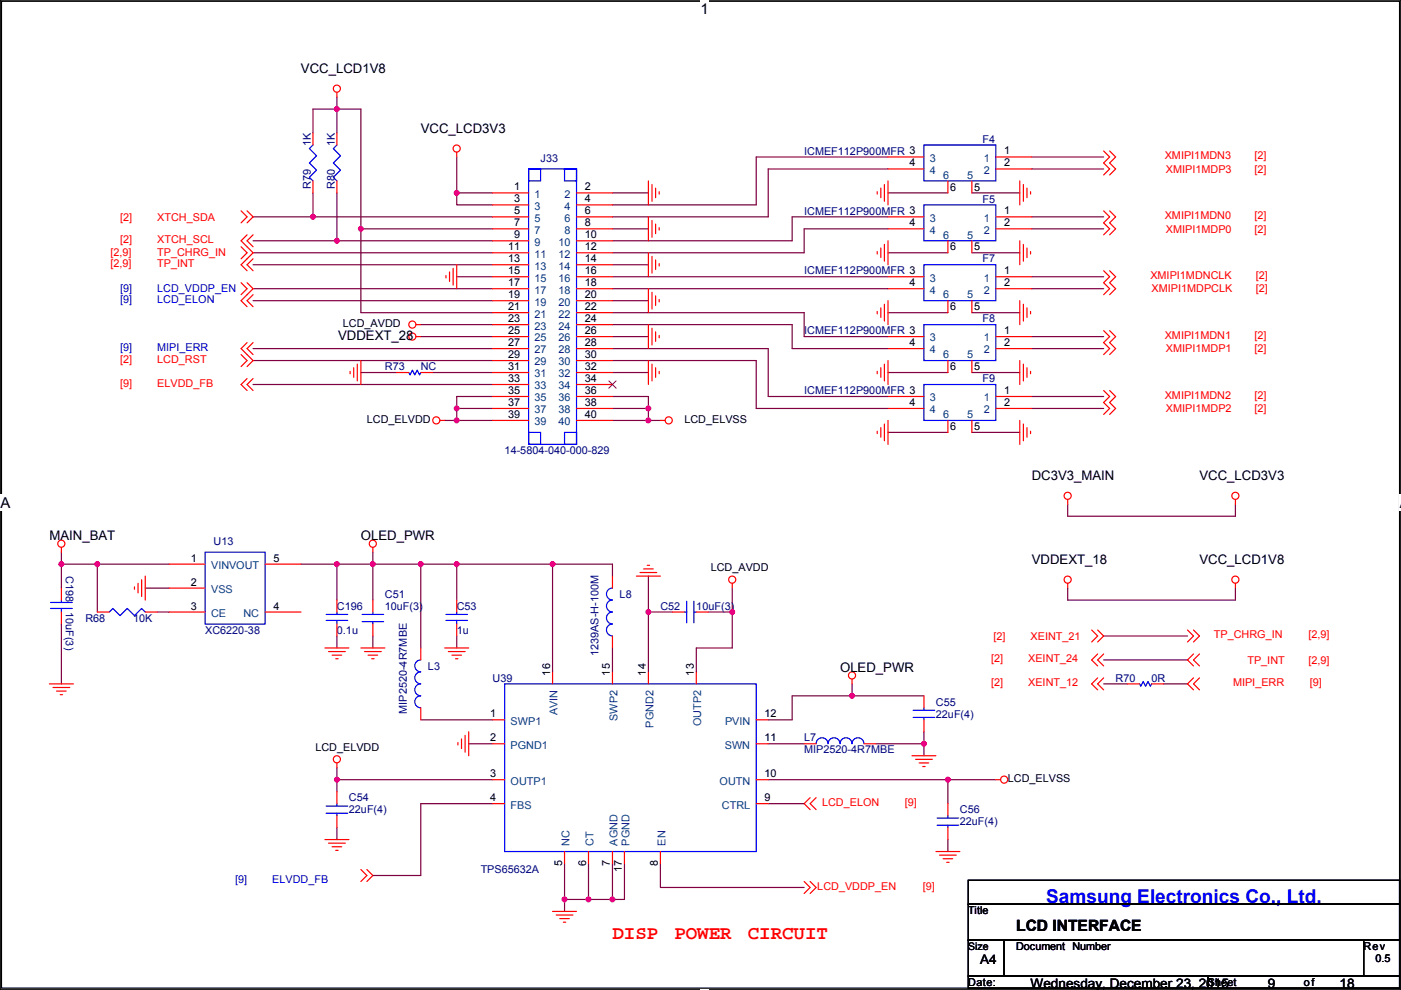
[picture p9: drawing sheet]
<svg xmlns="http://www.w3.org/2000/svg" width="297mm" height="210mm" viewBox="0 0 297 210" stroke-linecap="round" stroke-linejoin="round" font-family="sans-serif">
<path d="M.1 0h296.9v209.8h-296.9zM.3 .3h296.4v209.3h-296.4z" fill="none" stroke="#000" stroke-width=".25"/>
<g fill="#fff">
<path d="M148.5 .1h1.8v3.6h-1.8z"/>
<path d="M148.5 209.7h1.8v.2h-1.8z"/>
<path d="M.1 104.9h2.1v3.5h-2.1z"/>
<path d="M296.8 104.9h.2v3.5h-.2z"/>
</g>
<g fill="none" stroke="#800040" stroke-width=".25">
<path d="M71.4 23.1h5.1v25.4M71.4 20.6v2.5M71.4 23.1v5.1M71.4 23.1h-5v5.1M96.8 33.3v7.6M188.3 35.8h-25.4v10.2h-33M188.3 33.3h-28v10.2h-30.4M218.8 35.8h15.2M218.8 33.3h15.2M53.7 51.1h17.7M53.7 56.2h50.8M53.7 53.6h50.8"/>
<path d="M53.7 46h12.7M66.4 46h38.1M66.4 40.9v5.1M71.4 40.9v10.2M71.4 51.1h33.1M76.5 48.5v17.8h28M76.5 48.5h28M96.8 58.7h7.7M96.8 40.9h7.7M96.8 40.9v2.6h7.7M129.9 40.9h7.6M129.9 58.7h58.4"/>
<path d="M129.9 48.5h7.6M129.9 56.2h7.6M188.3 40.9h12.7M188.3 53.6h12.7M188.3 46h-20.3v5.1h-38.1M188.3 48.5h-17.8v5.1h-40.6M206.1 40.9h10.1M206.1 53.6h10.1M218.8 46h15.2M218.8 48.5h15.2M218.8 58.7h15.2M53.7 63.8h50.8"/>
<path d="M53.7 76.5h50.8M53.7 61.2h50.8M53.7 73.9h50.8M76.5 79h7.6M89.2 68.9h15.3M89.2 71.4h15.3M91.8 79h12.7M129.9 79h7.6M129.9 61.2h58.4M129.9 68.9h38.1v5h20.3M129.9 63.8h7.6M129.9 71.4h7.6"/>
<path d="M129.9 66.3h40.6v5.1h17.8M129.9 76.5h30.4v10.1h28M129.9 73.9h33v10.2h25.4M188.3 66.3h12.7M188.3 79h12.7M206.1 66.3h10.1M206.1 79h10.1M218.8 61.2h15.2M218.8 73.9h15.2M218.8 71.4h15.2M53.7 81.6h50.8M94.3 89.2h2.5"/>
<path d="M96.8 86.6v2.6M96.8 89.2h7.7M104.5 84.1h-7.7v2.5h7.7M129.9 84.1h7.6v2.5M129.9 89.2h7.6M129.9 86.6h7.6M137.5 86.6v2.6M137.5 89.2h2.5M188.3 91.7h12.7M206.1 91.7h10.1M218.8 84.1h15.2M218.8 86.6h15.2"/>
<path d="M13 117.1v2.6M13 119.7h7.6M13 119.7v5M20.6 119.7h15.3M20.6 119.7v10.1M63.8 119.7h7.6M79.1 117.1v10.2M89.2 119.7h7.6M89.2 119.7v17.7M89.2 119.7h-17.8v7.6M96.8 119.7v7.6M96.8 119.7h20.4"/>
<path d="M117.2 119.7h12.7v2.5M117.2 119.7v22.8M226.4 107v2.5h35.5v-2.5M13 132.4v12.7M30.8 124.7h5.1M33.3 129.8h2.6M71.4 134.9v2.5M79.1 134.9v2.5M96.8 134.9v2.5M129.9 137.4v5.1M137.5 129.8h5.1M137.5 129.8v12.7"/>
<path d="M137.5 122.2v7.6M150.2 129.8h5.1M155.3 129.8v7.6h-7.7v5.1M155.3 124.7v5.1M226.4 124.7v2.6h35.5v-2.6M234 134.9h17.8M234 140h17.8M89.2 152.7h15.3M99.4 157.8h5.1M162.9 157.8h7.6M180.7 147.6h-12.7v5.1h-5.1M180.7 147.6h15.2"/>
<path d="M180.7 145.1v2.5M185.7 157.8h10.2M195.9 157.8v2.5M195.9 155.2v2.6M234 145.1h5.1M246.7 145.1h5.1M71.4 175.5v2.6M71.4 162.8v5.1M71.4 165.4h33.1M104.5 170.5h-15.3v15.2h-10.1M162.9 165.4h38.1M162.9 170.5h7.6"/>
<path d="M201 165.4h10.1M201 178.1v2.5M201 165.4v5.1M119.7 190.8h5.1M119.7 190.8v2.5M119.7 183.2v7.6M124.8 190.8h5.1M124.8 183.2v7.6M129.9 183.2v7.6M132.4 183.2v7.6h-2.5M140 183.2v5h30.5"/>
</g>
<g fill="#f0f" stroke="#f0f" stroke-width=".25">
<circle cx="66.3" cy="46" r=".5"/>
<circle cx="71.4" cy="51.1" r=".5"/>
<circle cx="137.5" cy="86.6" r=".5"/>
<circle cx="137.5" cy="89.2" r=".5"/>
<circle cx="96.8" cy="86.6" r=".5"/>
<circle cx="71.4" cy="23.1" r=".5"/>
<circle cx="76.5" cy="48.5" r=".5"/>
<circle cx="71.4" cy="165.4" r=".5"/>
<circle cx="124.8" cy="190.8" r=".5"/>
<circle cx="129.8" cy="190.8" r=".5"/>
<circle cx="155.2" cy="129.8" r=".5"/>
<circle cx="180.6" cy="147.6" r=".5"/>
<circle cx="119.7" cy="190.8" r=".5"/>
<circle cx="201" cy="165.4" r=".5"/>
<circle cx="96.8" cy="89.2" r=".5"/>
<circle cx="96.8" cy="40.9" r=".5"/>
<circle cx="195.9" cy="157.7" r=".5"/>
<circle cx="137.5" cy="129.8" r=".5"/>
<circle cx="20.6" cy="119.6" r=".5"/>
<circle cx="13" cy="119.6" r=".5"/>
<circle cx="117.1" cy="119.6" r=".5"/>
<circle cx="96.8" cy="119.6" r=".5"/>
<circle cx="89.2" cy="119.6" r=".5"/>
<circle cx="71.4" cy="119.6" r=".5"/>
<circle cx="79" cy="119.6" r=".5"/>
</g>
<g fill="none" stroke="#f00" stroke-width=".25">
<path d="M71.4 19.6v1M66.4 38.4v2.5M66.4 28.2v2.6M71.4 38.4v2.5M71.4 28.2v2.6M96.8 32.3v1M137.5 38.4v5.1M138.2 39.1v3.6M139 39.9v2M186.7 39.9v2M187.5 39.1v3.6M188.3 38.4v5.1"/>
<path d="M188.3 33.3h7.6M188.3 35.8h7.6M201 38.4v2.5M206.1 38.4v2.5M211.1 33.3h7.7M211.1 35.8h7.7M216.2 38.4v5.1M217 39.1v3.6M217.7 39.9v2M234 32l1.3 1.3-1.3 1.3 1.3 1.2-1.3 1.3M235.3 32l1.2 1.3-1.2 1.3 1.2 1.2-1.2 1.3M51.1 44.7l1.3 1.3-1.3 1.3"/>
<path d="M51.1 60l1.3 1.2-1.3 1.3M51.1 52.3l1.3 1.3-1.3 1.3M52.4 44.7l1.3 1.3-1.3 1.3M52.4 60l1.3 1.2-2.6 2.6 1.3 1.2M52.4 49.8l-1.3 1.3 2.6 2.5-2.6 2.6 1.3 1.2M53.7 49.8l-1.3 1.3 1.3 1.2M53.7 54.9l-1.3 1.3 1.3 1.2M94.5 58.4v.5M95.3 57.7v2M96.1 56.9v3.6M96.8 56.2v5M104.5 40.9h7.6"/>
<path d="M104.5 43.5h7.6M104.5 46h7.6M104.5 48.5h7.6M104.5 51.1h7.6M104.5 53.6h7.6M104.5 56.2h7.6M104.5 58.7h7.6M122.2 40.9h7.7M122.2 43.5h7.7M122.2 46h7.7M122.2 48.5h7.7M122.2 51.1h7.7"/>
<path d="M122.2 53.6h7.7M122.2 56.2h7.7M122.2 58.7h7.7M137.5 46v5.1M137.5 53.6v5.1M138.2 46.8v3.5M138.2 54.4v3.5M139 47.5v2.1M139 55.1v2.1M139.8 40.7v.5M139.8 48.3v.5M139.8 55.9v.5"/>
<path d="M186 40.7v.5M186 53.4v.5M186.8 52.6v2M187.5 51.8v3.6M188.3 51.1v5.1M188.3 58.7h7.6M188.3 46h7.6M188.3 48.5h7.6M201 51.1v2.5M206.1 51.1v2.5M211.1 58.7h7.7M211.1 46h7.7"/>
<path d="M211.1 48.5h7.7M216.2 51.1v5.1M217 51.8v3.6M217.7 52.6v2M218.5 53.4v.5M218.5 40.7v.5M234 44.7l1.3 1.3-1.3 1.3 1.3 1.2-1.3 1.3M234 57.4l1.3 1.3-1.3 1.3 1.3 1.2-1.3 1.3M235.3 44.7l1.2 1.3-1.2 1.3 1.2 1.2-1.2 1.3M235.3 57.4l1.2 1.3-1.2 1.3 1.2 1.2-1.2 1.3M51.1 75.2l1.3 1.3-1.3 1.2M52.4 72.7l-1.3 1.2 2.6 2.6-1.3 1.2"/>
<path d="M53.7 72.7l-1.3 1.2 1.3 1.3M53.7 62.5l-1.3 1.3 1.3 1.2M74.2 78.8v.5M75 78v2M75.8 77.2v3.6M76.5 76.5v5.1M84.1 79h2.6M88.2 68.9h1M88.2 71.4h1M89.2 79h2.6M104.5 61.2h7.6M104.5 63.8h7.6"/>
<path d="M104.5 66.3h7.6M104.5 68.9h7.6M104.5 71.4h7.6M104.5 73.9h7.6M104.5 76.5h7.6M104.5 79h7.6M122.2 61.2h7.7M122.2 63.8h7.7M122.2 66.3h7.7M122.2 68.9h7.7M122.2 71.4h7.7M122.2 73.9h7.7"/>
<path d="M122.2 76.5h7.7M122.2 79h7.7M137.5 61.2v5.1M137.5 68.9v5M137.5 76.5v5.1M138.2 62v3.6M138.2 69.6v3.6M138.2 77.2v3.6M139 62.8v2M139 70.4v2M139 78v2M139.8 63.5v.5"/>
<path d="M139.8 71.1v.5M139.8 78.8v.5M186 66.1v.5M186 78.8v.5M186.8 65.3v2M186.8 78v2M187.5 64.5v3.6M187.5 77.2v3.6M188.3 71.4h7.6M188.3 73.9h7.6M188.3 61.2h7.6M188.3 63.8v5.1"/>
<path d="M188.3 76.5v5.1M201 76.5v2.5M201 63.8v2.5M206.1 76.5v2.5M206.1 63.8v2.5M211.1 71.4h7.7M211.1 73.9h7.7M211.1 61.2h7.7M216.2 63.8v5.1M216.2 76.5v5.1M217 64.5v3.6M217 77.2v3.6"/>
<path d="M217.7 65.3v2M217.7 78v2M218.5 66.1v.5M218.5 78.8v.5M234 70.1l1.3 1.3-1.3 1.3 1.3 1.2-1.3 1.3M235.3 70.1l1.2 1.3-1.2 1.3 1.2 1.2-1.2 1.3M52.4 80.3l-1.3 1.3 1.3 1.2M53.7 80.3l-1.3 1.3 1.3 1.2M93.3 89.2h1M104.5 81.6h7.6M104.5 84.1h7.6M104.5 86.6h7.6"/>
<path d="M104.5 89.2h7.6M122.2 81.6h7.7M122.2 84.1h7.7M122.2 86.6h7.7M122.2 89.2h7.7M140 89.2h1M186 91.5v.5M186.8 90.7v2M187.5 89.9v3.6M188.3 84.1h7.6M188.3 86.6h7.6M188.3 89.2v5.1"/>
<path d="M201 89.2v2.5M206.1 89.2v2.5M211.1 84.1h7.7M211.1 86.6h7.7M216.2 89.2v5.1M217 89.9v3.6M217.7 90.7v2M218.5 91.5v.5M234 82.8l1.3 1.3-1.3 1.3 1.3 1.2-1.3 1.3M235.3 82.8l1.2 1.3-1.2 1.3 1.2 1.2-1.2 1.3M13 116.1v1M35.9 119.7h7.6"/>
<path d="M56.2 119.7h7.6M79.1 116.1v1M137.2 119.9h.5M226.4 105.9v1.1M261.9 105.9v1.1M13 124.7v2.6M13 129.8v2.6M20.6 129.8h2.6M28.5 124.5v.5M29.3 123.7v2.1M30 123v3.5M30.8 122.2v5.1"/>
<path d="M30.8 129.8h2.5M35.9 124.7h7.6M35.9 129.8h7.6M56.2 129.8h7.6M68.9 137.4h5.1M69.7 138.2h3.5M70.4 139h2.1M71.2 139.7h.5M71.4 127.3v2.5M71.4 132.4v2.5M76.5 137.4h5.1M77.3 138.2h3.5"/>
<path d="M78 139h2.1M78.8 139.7h.5M79.1 127.3v2.5M79.1 132.4v2.5M89.2 137.4v2.6M94.3 137.4h5.1M95.1 138.2h3.5M95.8 139h2.1M96.6 139.7h.5M96.8 127.3v2.5M96.8 132.4v2.5M129.9 134.9v2.5"/>
<path d="M129.9 122.2v2.5M134.9 122.2h5.1M135.7 121.4h3.6M136.5 120.7h2M142.6 129.8h2.5M147.6 129.8h2.6M155.3 123.7v1M226.4 123.7v1M231.5 133.6l1.2 1.3-1.2 1.3M232.7 138.7l-1.2 1.3 1.2 1.2M232.7 133.6l1.3 1.3-1.3 1.3M234 138.7l-1.3 1.3 1.3 1.2"/>
<path d="M251.8 133.6l1.2 1.3-1.2 1.3M253 138.7l-1.2 1.3 1.2 1.2M253 133.6l1.3 1.3-1.3 1.3M254.3 138.7l-1.3 1.3 1.3 1.2M261.9 123.7v1M10.5 145.1h5.1M11.2 145.8h3.6M12 146.6h2M12.8 147.3h.5M89.2 150.1v2.6M97.1 157.5v.5M97.9 156.7v2.1"/>
<path d="M98.6 156v3.5M99.4 155.2v5.1M104.5 152.7h2.5M104.5 157.8h2.5M117.2 142.5v2.6M129.9 142.5v2.6M137.5 142.5v2.6M147.6 142.5v2.6M160.3 157.8h2.6M160.3 152.7h2.6M170.5 157.8h2.5M180.7 144v1.1"/>
<path d="M183.2 157.8h2.5M195.9 147.6v2.5M195.9 152.7v2.5M232.7 143.8l-1.2 1.3 1.2 1.2M234 143.8l-1.3 1.3 1.3 1.2M239.1 145.1h2.5M244.2 145.1h2.5M253 143.8l-1.2 1.3 1.2 1.2M254.3 143.8l-1.3 1.3 1.3 1.2M68.9 178.1h5.1M69.7 178.8h3.5M70.4 179.6h2.1"/>
<path d="M71.4 161.8v1M71.4 167.9v2.6M71.4 173v2.5M104.5 165.4h2.5M104.5 170.5h2.5M160.3 170.5h2.6M160.3 165.4h2.6M171.8 169.2l-1.3 1.3 1.3 1.2M173 169.2l-1.2 1.3 1.2 1.2M193.4 160.3h5M194.1 161.1h3.6M194.9 161.8h2"/>
<path d="M195.6 162.6h.5M201 170.5v2.5M201 175.5v2.6M211.1 165.4h1.1M71.2 180.4h.5M76.5 184.4l1.3 1.3-1.3 1.3M77.8 184.4l1.3 1.3-1.3 1.3M117.2 193.3h5M117.9 194.1h3.6M118.7 194.8h2M119.4 195.6h.5M119.7 180.6v2.6"/>
<path d="M124.8 180.6v2.6M129.9 180.6v2.6M132.4 180.6v2.6M140 180.6v2.6M170.5 187l1.3 1.2-1.3 1.3M171.8 187l1.2 1.2-1.2 1.3M198.4 180.6h5.1M199.2 181.4h3.6M200 182.1h2M200.7 182.9h.5"/>
<circle cx="71.4" cy="18.8" r=".76"/>
<circle cx="96.8" cy="31.5" r=".76"/>
<circle cx="87.4" cy="71.4" r=".76"/>
<circle cx="87.4" cy="68.8" r=".76"/>
<circle cx="92.5" cy="89.2" r=".76"/>
<circle cx="141.8" cy="89.2" r=".76"/>
<circle cx="13" cy="115.3" r=".76"/>
<circle cx="79" cy="115.3" r=".76"/>
<circle cx="226.4" cy="105.2" r=".76"/>
<circle cx="261.9" cy="105.2" r=".76"/>
<circle cx="155.2" cy="122.9" r=".76"/>
<circle cx="226.4" cy="122.9" r=".76"/>
<circle cx="261.9" cy="122.9" r=".76"/>
<circle cx="180.6" cy="143.3" r=".76"/>
<circle cx="71.4" cy="161" r=".76"/>
<circle cx="212.9" cy="165.4" r=".76"/>
</g>
<path d="M205.3 186.7h91.4v5.1h-91.4zM205.3 191.8h91.4v7.6h-91.4zM205.3 199.4h7.6v7.6h-7.6zM212.9 199.4h76.2v7.6h-76.2zM289.1 199.4h7.6v7.6h-7.6zM205.3 207h50.8v2.6h-50.8zM256.1 207h40.6v2.6h-40.6z" fill="none" stroke="#000" stroke-width=".25"/>
<g fill="none" stroke="#00f" stroke-width=".25">
<path d="M66.4 30.8l-.8 .7 1.5 1.5-1.5 1.6 1.5 1.5-1.5 1.5 .8 .8M71.4 30.8l-.7 .7 1.5 1.5-1.5 1.6 1.5 1.5-1.5 1.5 .7 .8M112.1 35.8h2.5v2.6h-2.5zM112.1 35.8h10.1v58.5h-10.1zM119.7 35.8h2.5v2.6h-2.5zM195.9 30.8h15.2v7.6h-15.2zM195.9 56.2h15.2v7.6h-15.2zM195.9 43.5h15.2v7.6h-15.2zM86.7 79l.2 .5 .5-1 .5 1 .6-1 .5 1 .2-.5M195.9 68.9h15.2v7.6h-15.2zM112.1 91.7h2.5v2.6h-2.5zM119.7 91.7h2.5v2.6h-2.5z"/>
<path d="M195.9 81.6h15.2v7.6h-15.2zM43.5 117.1h12.7v15.3h-12.7zM10.7 129.1h4.6M10.7 127.8h4.6M13 127.3v.5M13 129.1v.7M23.2 129.8l.7-.7 1.6 1.5 1.5-1.5 1.5 1.5 1.5-1.5 .8 .7M69.1 131.6h4.6M69.1 130.3h4.6M71.4 129.8v.5M71.4 131.6v.8M76.8 131.8h4.5"/>
<path d="M76.8 130.3h4.5M79.1 129.8v.5M79.1 131.8v.6M89.2 140a1.26 1.26 0 0 0-1.3 1.2 1.26 1.26 0 0 0 1.3 1.3M94.5 131.6h4.6M94.5 130.3h4.6M96.8 129.8v.5M96.8 131.6v.8M129.8 124.7a1.27 1.27 0 0 0-1.2 1.3 1.27 1.27 0 0 0 1.2 1.3 1.27 1.27 0 0 0-1.2 1.2 1.27 1.27 0 0 0 1.2 1.3 1.27 1.27 0 0 0-1.2 1.3 1.27 1.27 0 0 0 1.2 1.3 1.26 1.26 0 0 0-1.2 1.2 1.26 1.26 0 0 0 1.2 1.3M145.1 129.8h.5M145.6 127.5v4.6M147.1 127.5v4.6"/>
<path d="M147.1 129.8h.5M89.2 147.6a1.26 1.26 0 0 0-1.3 1.3 1.26 1.26 0 0 0 1.3 1.2M89.2 142.5a1.26 1.26 0 0 0-1.3 1.3 1.26 1.26 0 0 0 1.3 1.2M89.2 145.1a1.26 1.26 0 0 0-1.3 1.2 1.26 1.26 0 0 0 1.3 1.3M107 145.1h53.3v35.5h-53.3zM173 157.7a1.26 1.26 0 0 1 1.3-1.2 1.26 1.26 0 0 1 1.3 1.2 1.27 1.27 0 0 1 1.2-1.2 1.27 1.27 0 0 1 1.3 1.2 1.27 1.27 0 0 1 1.3-1.2 1.27 1.27 0 0 1 1.2 1.2 1.27 1.27 0 0 1 1.3-1.2 1.27 1.27 0 0 1 1.3 1.2M193.6 152.2h4.6M193.6 150.6h4.6M195.9 150.1v.5M195.9 152.2v.5M241.6 145.1l.3 .5 .5-1.1 .5 1.1 .5-1.1 .5 1.1 .3-.5M69.1 172.5h4.6"/>
<path d="M69.1 171h4.6M71.4 170.5v.5M71.4 172.5v.5M198.7 175h4.6M198.7 173.5h4.6M201 173v.5M201 175v.5"/>
</g>
<path d="M129.1 80.8l1.5 1.5M130.6 80.8l-1.5 1.5" fill="none" stroke="#804000" stroke-width=".21"/>
<g font-size="4.1" fill="#f00">
<text x="129.9" y="199.3">DISP</text>
<text x="143" y="199.3">POWER</text>
<text x="158.5" y="199.3">CIRCUIT</text>
</g>
<text font-size="4" fill="#00f" x="221.8" y="191.5">Samsung Electronics Co., Ltd.</text>
<text font-size="3.3" x="215.5" y="197.4">LCD INTERFACE</text>
<g font-size="3.2">
<text x="148.5" y="3">1</text>
<text x=".1" y="107.7">A</text>
<text x="296.8" y="107.7">A</text>
</g>
<g font-size="2.8">
<text x="63.8" y="15.5">VCC_LCD1V8</text>
<text x="89.2" y="28.2">VCC_LCD3V3</text>
<text x="71.7" y="72.1">VDDEXT_28</text>
<text x="218.8" y="101.8">DC3V3_MAIN</text>
<text x="254.3" y="101.8">VCC_LCD3V3</text>
<text x="10.5" y="114.5">MAIN_BAT</text>
<text x="76.5" y="114.5">OLED_PWR</text>
<text x="218.8" y="119.6">VDDEXT_18</text>
<text x="254.3" y="119.6">VCC_LCD1V8</text>
<text x="178.1" y="142.5">OLED_PWR</text>
<text x="207.8" y="204.4">A4</text>
<text x="218.5" y="209.5">Wednesday, December 23, 2015</text>
<text x="268.8" y="209.5">9</text>
<text x="284" y="209.5">18</text>
</g>
<g font-size="2.3" fill="#000080">
<text x="65.9" y="31" transform="rotate(-90 65.9 31)">1K</text>
<text x="71" y="31" transform="rotate(-90 71 31)">1K</text>
<text x="114.6" y="34.3">J33</text>
<text x="170.5" y="32.8">ICMEF112P900MFR 3</text>
<text x="208.3" y="30.3">F4</text>
<text x="65.9" y="40.2" transform="rotate(-90 65.9 40.2)">R79</text>
<text x="71" y="40.2" transform="rotate(-90 71 40.2)">R80</text>
<text x="170.5" y="45.5">ICMEF112P900MFR 3</text>
<text x="208.3" y="43">F5</text>
<text x="170.5" y="58.2">ICMEF112P900MFR 3</text>
<text x="208.3" y="55.7">F7</text>
<text x="170.5" y="70.9">ICMEF112P900MFR 3</text>
<text x="208.3" y="68.4">F8</text>
<text x="81.6" y="78.5">R73</text>
<text x="89.2" y="78.5">NC</text>
<text x="170.5" y="83.6">ICMEF112P900MFR 3</text>
<text x="208.3" y="81.1">F9</text>
<text x="107" y="96.3">14-5804-040-000-829</text>
<text x="45.3" y="115.6">U13</text>
<text x="13.9" y="122.2" transform="rotate(90 13.9 122.2)">C198</text>
<text x="13.9" y="129.8" transform="rotate(90 13.9 129.8)">10uF(3)</text>
<text x="18.1" y="131.9">R68</text>
<text x="28.3" y="131.9">10K</text>
<text x="71.4" y="129.3">C196</text>
<text x="81.6" y="126.8">C51</text>
<text x="81.6" y="129.3">10uF(3)</text>
<text x="96.8" y="129.3">C53</text>
<text x="131.4" y="126.8">L8</text>
<text x="140" y="129.3">C52</text>
<text x="147.6" y="129.3">10uF(3)</text>
<text x="43.5" y="134.4">XC6220-38</text>
<text x="71.4" y="134.4">0.1u</text>
<text x="96.8" y="134.4">1u</text>
<text x="90.7" y="142">L3</text>
<text x="126.9" y="139.2" transform="rotate(-90 126.9 139.2)">1239AS-H-100M</text>
<text x="104.5" y="144.6">U39</text>
<text x="198.4" y="149.6">C55</text>
<text x="236.5" y="144.6">R70</text>
<text x="244.2" y="144.6">0R</text>
<text x="86.3" y="151.4" transform="rotate(-90 86.3 151.4)">MIP2520-4R7MBE</text>
<text x="198.4" y="152.2">22uF(4)</text>
<text x="170.5" y="157.3">L7</text>
<text x="170.5" y="159.8">MIP2520-4R7MBE</text>
<text x="74" y="170">C54</text>
<text x="74" y="172.5">22uF(4)</text>
<text x="203.5" y="172.5">C56</text>
<text x="203.5" y="175">22uF(4)</text>
<text x="101.9" y="185.2">TPS65632A</text>
</g>
<g font-size="2.3">
<text x="192.8" y="35.3">4</text>
<text x="212.9" y="32.8">1</text>
<text x="212.9" y="35.3">2</text>
<text x="109" y="40.4">1</text>
<text x="124" y="40.4">2</text>
<text x="201.5" y="40.4">6</text>
<text x="206.6" y="40.4">5</text>
<text x="109" y="42.9">3</text>
<text x="109" y="45.5">5</text>
<text x="124" y="42.9">4</text>
<text x="124" y="45.5">6</text>
<text x="212.9" y="45.5">1</text>
<text x="107.8" y="53.1">11</text>
<text x="109" y="48">7</text>
<text x="109" y="50.5">9</text>
<text x="124" y="48">8</text>
<text x="124" y="50.5">10</text>
<text x="124" y="53.1">12</text>
<text x="192.8" y="48">4</text>
<text x="201.5" y="53.1">6</text>
<text x="206.6" y="53.1">5</text>
<text x="212.9" y="48">2</text>
<text x="107.8" y="55.6">13</text>
<text x="107.8" y="58.2">15</text>
<text x="124" y="55.6">14</text>
<text x="124" y="58.2">16</text>
<text x="212.9" y="58.2">1</text>
<text x="107.8" y="60.7">17</text>
<text x="107.8" y="63.2">19</text>
<text x="107.8" y="65.8">21</text>
<text x="124" y="60.7">18</text>
<text x="124" y="63.2">20</text>
<text x="124" y="65.8">22</text>
<text x="192.8" y="60.7">4</text>
<text x="201.5" y="65.8">6</text>
<text x="206.6" y="65.8">5</text>
<text x="212.9" y="60.7">2</text>
<text x="72.7" y="69.4">LCD_AVDD</text>
<text x="107.8" y="68.3">23</text>
<text x="107.8" y="70.9">25</text>
<text x="124" y="68.3">24</text>
<text x="124" y="70.9">26</text>
<text x="212.9" y="70.9">1</text>
<text x="107.8" y="73.4">27</text>
<text x="107.8" y="75.9">29</text>
<text x="124" y="73.4">28</text>
<text x="124" y="75.9">30</text>
<text x="192.8" y="73.4">4</text>
<text x="212.9" y="73.4">2</text>
<text x="107.8" y="78.5">31</text>
<text x="107.8" y="81">33</text>
<text x="107.8" y="83.6">35</text>
<text x="124" y="78.5">32</text>
<text x="124" y="81">34</text>
<text x="124" y="83.6">36</text>
<text x="201.5" y="78.5">6</text>
<text x="206.6" y="78.5">5</text>
<text x="212.9" y="83.6">1</text>
<text x="77.8" y="89.7">LCD_ELVDD</text>
<text x="107.8" y="86.1">37</text>
<text x="107.8" y="88.6">39</text>
<text x="124" y="86.1">38</text>
<text x="124" y="88.6">40</text>
<text x="145.1" y="89.7">LCD_ELVSS</text>
<text x="192.8" y="86.1">4</text>
<text x="212.9" y="86.1">2</text>
<text x="201.5" y="91.2">6</text>
<text x="206.6" y="91.2">5</text>
<text x="40.4" y="119.1">1</text>
<text x="58" y="119.1">5</text>
<text x="40.4" y="124.2">2</text>
<text x="150.7" y="121.2">LCD_AVDD</text>
<text x="40.4" y="129.3">3</text>
<text x="58" y="129.3">4</text>
<text x="116.6" y="143.3" transform="rotate(-90 116.6 143.3)">16</text>
<text x="129.3" y="143.3" transform="rotate(-90 129.3 143.3)">15</text>
<text x="136.9" y="143.3" transform="rotate(-90 136.9 143.3)">14</text>
<text x="147.1" y="143.3" transform="rotate(-90 147.1 143.3)">13</text>
<text x="103.9" y="152.1">1</text>
<text x="162.1" y="152.1">12</text>
<text x="66.9" y="159.3">LCD_ELVDD</text>
<text x="103.9" y="157.2">2</text>
<text x="162.1" y="157.2">11</text>
<text x="103.9" y="164.8">3</text>
<text x="162.1" y="164.8">10</text>
<text x="213.7" y="165.9">LCD_ELVSS</text>
<text x="103.9" y="169.9">4</text>
<text x="162.1" y="169.9">9</text>
<text x="119.2" y="183.7" transform="rotate(-90 119.2 183.7)">5</text>
<text x="124.2" y="183.7" transform="rotate(-90 124.2 183.7)">6</text>
<text x="129.3" y="183.7" transform="rotate(-90 129.3 183.7)">7</text>
<text x="131.9" y="185" transform="rotate(-90 131.9 185)">17</text>
<text x="139.5" y="183.7" transform="rotate(-90 139.5 183.7)">8</text>
<text x="205.3" y="193.8">Title</text>
<text x="215.5" y="201.5">Document Number</text>
<text x="289.1" y="201.5">Rev</text>
<text x="205.3" y="209.1">Date:</text>
<text x="256.1" y="209.1">Sheet</text>
<text x="276.4" y="209.1">of</text>
<text x="291.7" y="204">0.5</text>
</g>
<g font-size="2.3" fill="#004080">
<text x="197.2" y="34.3">3</text>
<text x="208.6" y="34.3">1</text>
<text x="113.3" y="42">1</text>
<text x="119.7" y="42">2</text>
<text x="197.2" y="36.9">4</text>
<text x="200" y="37.9">6</text>
<text x="205" y="37.9">5</text>
<text x="208.6" y="36.9">2</text>
<text x="113.3" y="44.5">3</text>
<text x="113.3" y="47">5</text>
<text x="119.7" y="44.5">4</text>
<text x="119.7" y="47">6</text>
<text x="197.2" y="47">3</text>
<text x="208.6" y="47">1</text>
<text x="113.3" y="49.6">7</text>
<text x="113.3" y="52.1">9</text>
<text x="118.4" y="52.1">10</text>
<text x="119.7" y="49.6">8</text>
<text x="197.2" y="49.6">4</text>
<text x="200" y="50.6">6</text>
<text x="205" y="50.6">5</text>
<text x="208.6" y="49.6">2</text>
<text x="113.3" y="54.7">11</text>
<text x="113.3" y="57.2">13</text>
<text x="113.3" y="59.7">15</text>
<text x="118.4" y="54.7">12</text>
<text x="118.4" y="57.2">14</text>
<text x="118.4" y="59.7">16</text>
<text x="197.2" y="59.7">3</text>
<text x="208.6" y="59.7">1</text>
<text x="113.3" y="62.3">17</text>
<text x="113.3" y="64.8">19</text>
<text x="118.4" y="62.3">18</text>
<text x="118.4" y="64.8">20</text>
<text x="197.2" y="62.3">4</text>
<text x="200" y="63.3">6</text>
<text x="205" y="63.3">5</text>
<text x="208.6" y="62.3">2</text>
<text x="113.3" y="67.4">21</text>
<text x="113.3" y="69.9">23</text>
<text x="118.4" y="67.4">22</text>
<text x="118.4" y="69.9">24</text>
<text x="113.3" y="72.4">25</text>
<text x="113.3" y="75">27</text>
<text x="113.3" y="77.5">29</text>
<text x="118.4" y="72.4">26</text>
<text x="118.4" y="75">28</text>
<text x="118.4" y="77.5">30</text>
<text x="197.2" y="72.4">3</text>
<text x="197.2" y="75">4</text>
<text x="200" y="76">6</text>
<text x="205" y="76">5</text>
<text x="208.6" y="72.4">1</text>
<text x="208.6" y="75">2</text>
<text x="113.3" y="80.1">31</text>
<text x="113.3" y="82.6">33</text>
<text x="118.4" y="80.1">32</text>
<text x="118.4" y="82.6">34</text>
<text x="113.3" y="85.1">35</text>
<text x="113.3" y="87.7">37</text>
<text x="118.4" y="85.1">36</text>
<text x="118.4" y="87.7">38</text>
<text x="197.2" y="85.1">3</text>
<text x="197.2" y="87.7">4</text>
<text x="200" y="88.7">6</text>
<text x="205" y="88.7">5</text>
<text x="208.6" y="85.1">1</text>
<text x="208.6" y="87.7">2</text>
<text x="113.3" y="90.2">39</text>
<text x="118.4" y="90.2">40</text>
<text x="44.8" y="120.7">VINVOUT</text>
<text x="44.8" y="125.8">VSS</text>
<text x="44.8" y="130.9">CE</text>
<text x="51.6" y="130.9">NC</text>
<text x="108.3" y="153.7">SWP1</text>
<text x="118.2" y="151.7" transform="rotate(-90 118.2 151.7)">AVIN</text>
<text x="130.9" y="152.9" transform="rotate(-90 130.9 152.9)">SWP2</text>
<text x="138.5" y="154.3" transform="rotate(-90 138.5 154.3)">PGND2</text>
<text x="148.7" y="154" transform="rotate(-90 148.7 154)">OUTP2</text>
<text x="153.7" y="153.7">PVIN</text>
<text x="108.3" y="158.8">PGND1</text>
<text x="153.7" y="158.8">SWN</text>
<text x="108.3" y="166.4">OUTP1</text>
<text x="152.6" y="166.4">OUTN</text>
<text x="108.3" y="171.5">FBS</text>
<text x="153.1" y="171.5">CTRL</text>
<text x="120.8" y="179.3" transform="rotate(-90 120.8 179.3)">NC</text>
<text x="125.8" y="179.3" transform="rotate(-90 125.8 179.3)">CT</text>
<text x="130.9" y="179.3" transform="rotate(-90 130.9 179.3)">AGND</text>
<text x="133.5" y="179.3" transform="rotate(-90 133.5 179.3)">PGND</text>
<text x="141.1" y="179.3" transform="rotate(-90 141.1 179.3)">EN</text>
</g>
<g font-size="2.3" fill="#f00">
<text x="246.9" y="33.8">XMIPI1MDN3</text>
<text x="266" y="33.8">[2]</text>
<text x="247.2" y="36.6">XMIPI1MDP3</text>
<text x="266" y="36.6">[2]</text>
<text x="25.5" y="46.8">[2]</text>
<text x="33.3" y="46.8">XTCH_SDA</text>
<text x="246.9" y="46.5">XMIPI1MDN0</text>
<text x="266" y="46.5">[2]</text>
<text x="25.5" y="51.6">[2]</text>
<text x="33.3" y="51.6">XTCH_SCL</text>
<text x="247.2" y="49.3">XMIPI1MDP0</text>
<text x="266" y="49.3">[2]</text>
<text x="23.4" y="56.7">[2,9]</text>
<text x="23.4" y="54.4">[2,9]</text>
<text x="33.3" y="56.7">TP_INT</text>
<text x="33.3" y="54.4">TP_CHRG_IN</text>
<text x="243.9" y="59.2">XMIPI1MDNCLK</text>
<text x="266.3" y="59.2">[2]</text>
<text x="244.2" y="62">XMIPI1MDPCLK</text>
<text x="266.3" y="62">[2]</text>
<text x="246.9" y="71.9">XMIPI1MDN1</text>
<text x="266" y="71.9">[2]</text>
<text x="25.5" y="77">[2]</text>
<text x="33.3" y="77">LCD_RST</text>
<text x="247.2" y="74.7">XMIPI1MDP1</text>
<text x="266" y="74.7">[2]</text>
<text x="25.5" y="82.1">[9]</text>
<text x="33.3" y="82.1">ELVDD_FB</text>
<text x="246.9" y="84.6">XMIPI1MDN2</text>
<text x="247.2" y="87.4">XMIPI1MDP2</text>
<text x="266" y="84.6">[2]</text>
<text x="266" y="87.4">[2]</text>
<text x="210.6" y="135.7">[2]</text>
<text x="218.5" y="135.7">XEINT_21</text>
<text x="257.4" y="135.4">TP_CHRG_IN</text>
<text x="277.4" y="135.4">[2,9]</text>
<text x="210.1" y="140.5">[2]</text>
<text x="218" y="140.5">XEINT_24</text>
<text x="264.5" y="140.8">TP_INT</text>
<text x="277.4" y="140.8">[2,9]</text>
<text x="210.1" y="145.6">[2]</text>
<text x="218" y="145.6">XEINT_12</text>
<text x="261.4" y="145.6">MIPI_ERR</text>
<text x="277.7" y="145.6">[9]</text>
<text x="174.3" y="171">LCD_ELON</text>
<text x="191.8" y="171">[9]</text>
<text x="173.3" y="188.8">LCD_VDDP_EN</text>
<text x="195.6" y="188.8">[9]</text>
</g>
<g font-size="2.3" fill="#00f">
<text x="25.5" y="62">[9]</text>
<text x="25.5" y="64.3">[9]</text>
<text x="33.3" y="62">LCD_VDDP_EN</text>
<text x="33.3" y="64.3">LCD_ELON</text>
<text x="25.5" y="74.5">[9]</text>
<text x="33.3" y="74.5">MIPI_ERR</text>
<text x="49.8" y="187.2">[9]</text>
<text x="57.7" y="187.2">ELVDD_FB</text>
</g>
<text font-size="2.2" x="205.3" y="201.4">Size</text>
</svg>
